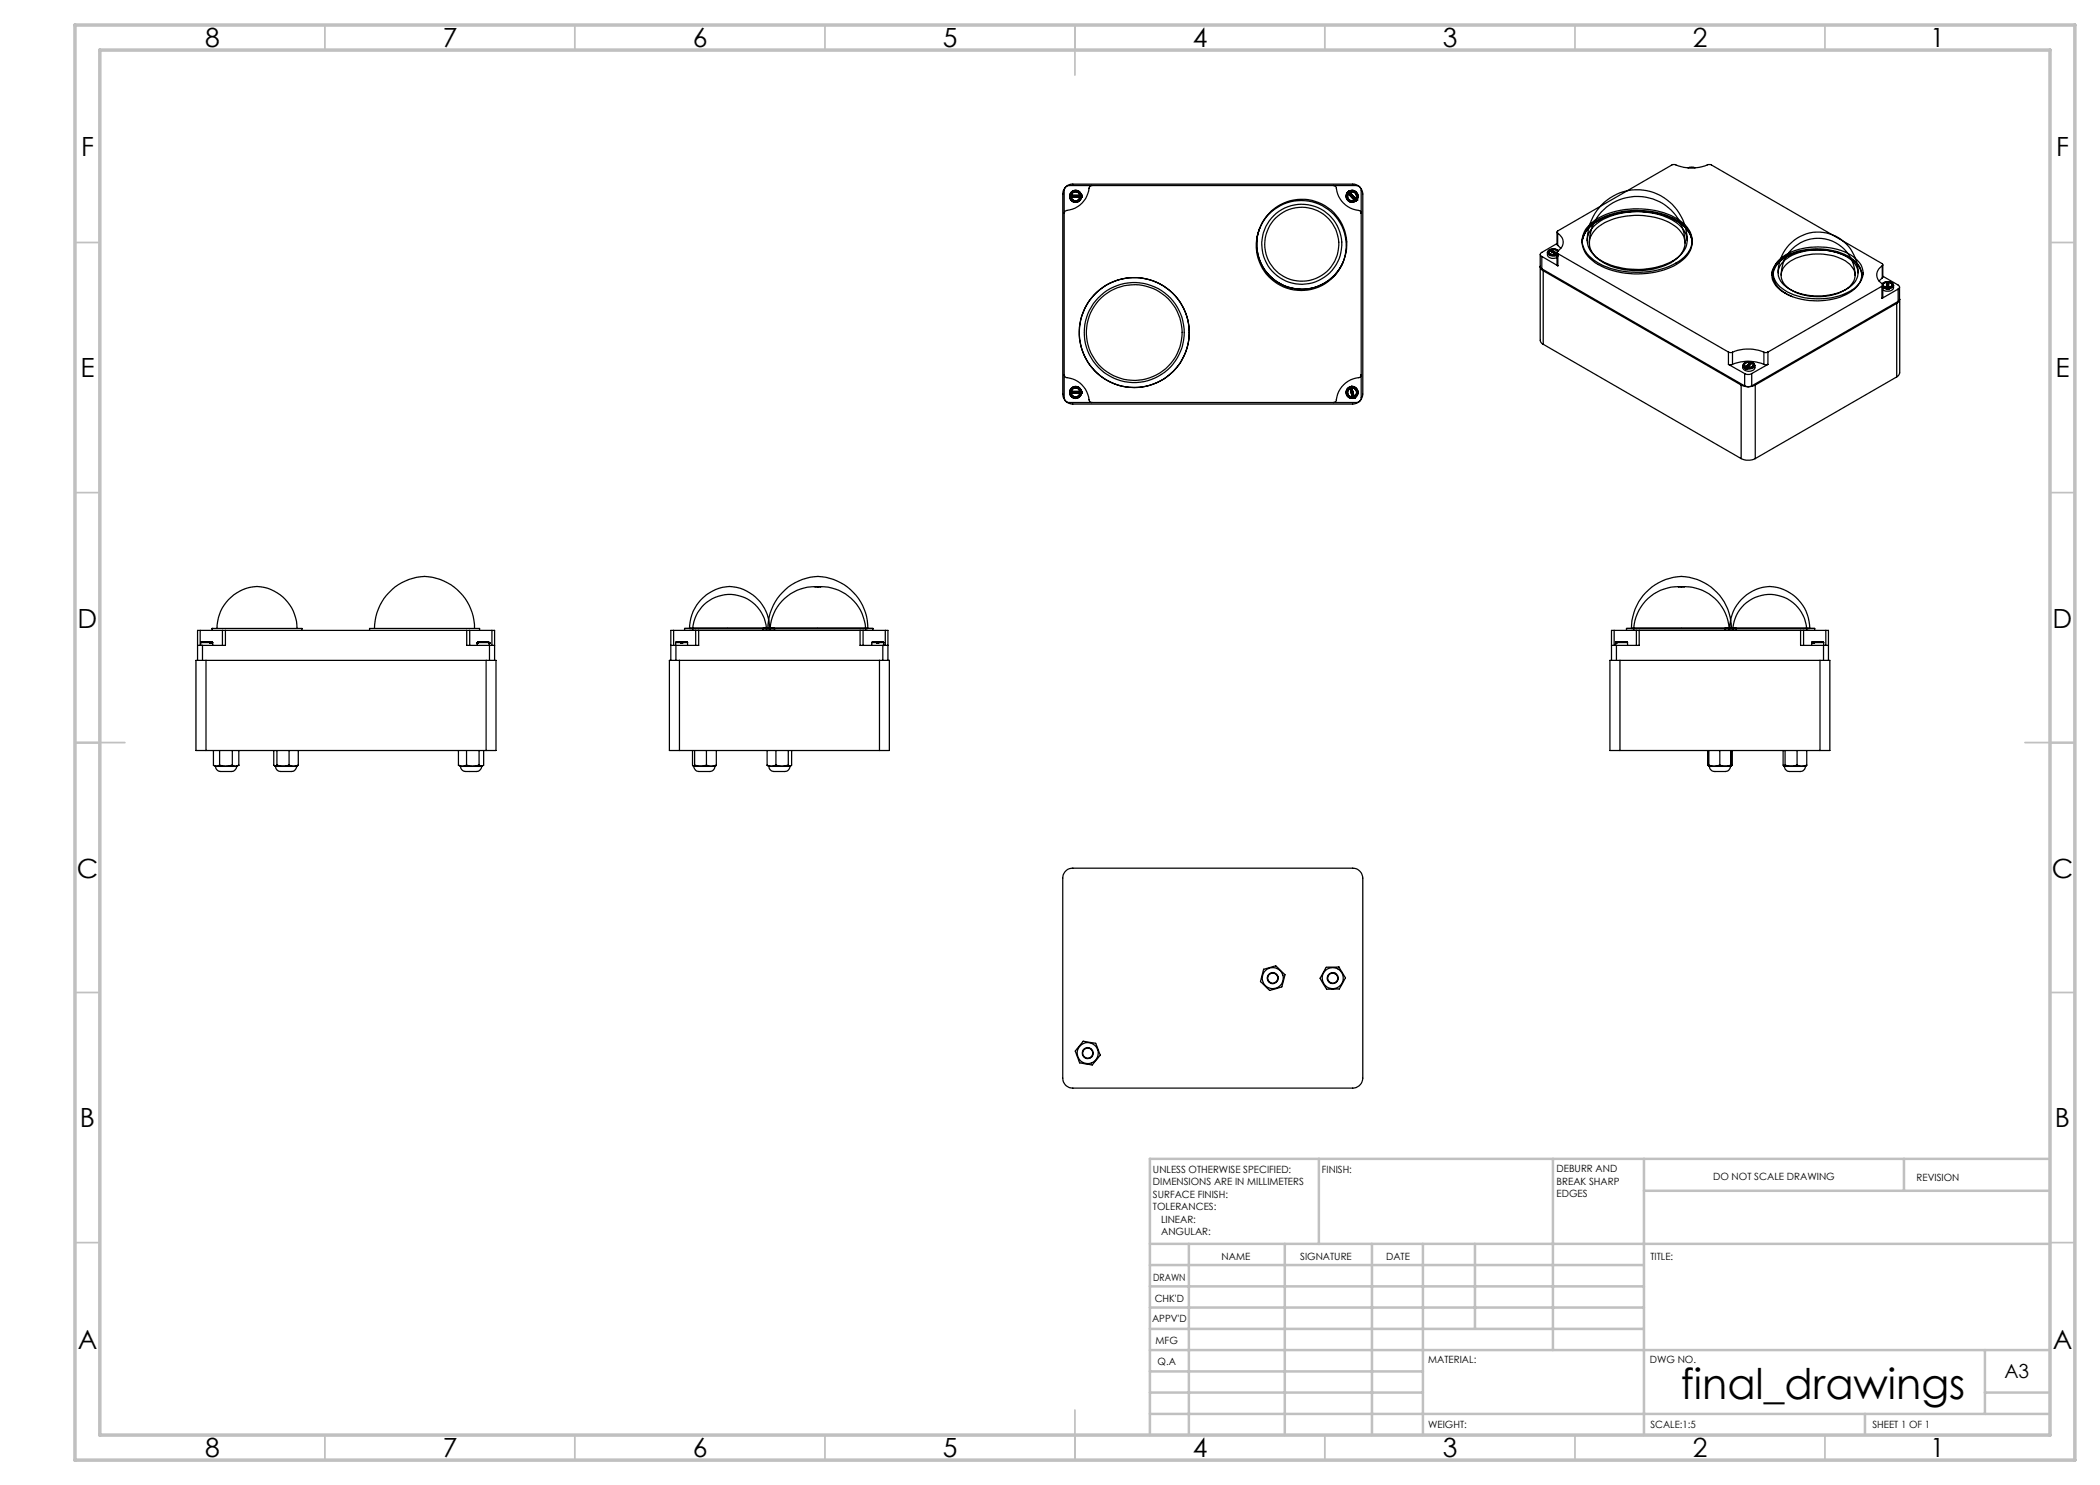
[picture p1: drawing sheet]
<svg xmlns="http://www.w3.org/2000/svg" width="420mm" height="297mm" viewBox="0 0 420 297" stroke-linecap="round" stroke-linejoin="round" font-family="sans-serif">
<g fill="none" stroke="#000" stroke-width=".25">
<path d="M213.1 37.4l.8-.3h57.4a.96 .96 0 0 1 .9 1v41.4a.96 .96 0 0 1-.9 1h-57.4a1.02 1.02 0 0 1-1.1-1v-41.4zM213.3 37.3l.9-.5h56.3a2.02 2.02 0 0 1 2.1 2v40a2.03 2.03 0 0 1-2.1 2h-55.9a1.97 1.97 0 0 1-2.1-2v-40l.2-.7zM213.9 39.1h.1M213.9 39.1a1.19 1.19 0 0 1 1.2-1 1.19 1.19 0 0 1 1.2 1M213.9 39.4a1.19 1.19 0 0 0 1.2 1.1 1.19 1.19 0 0 0 1.2-1.1M213.9 39.4h.1M213.9 39.1v.3M214 39.4h.1M214 39.1h.1M214 39.4h2.3M214 39.1h2.3M214 39.4h.2"/>
<path d="M214 39.1h.2M214 39.4a1.11 1.11 0 0 0 1.1 1 1.11 1.11 0 0 0 1.1-1M214 39.1a1.11 1.11 0 0 1 1.1-.9 1.11 1.11 0 0 1 1.1 .9M214.2 39.4a.9 .9 0 0 0 .9 .7 .9 .9 0 0 0 .9-.7M214.2 39.1h.1M214.2 39.1a.9 .9 0 0 1 .9-.7 .9 .9 0 0 1 .9 .7M214.2 39.1a.9 .9 0 0 1 .9-.8 .9 .9 0 0 1 .9 .8M214.2 39.4a.9 .9 0 0 0 .9 .8 .9 .9 0 0 0 .9-.8M214.2 39.4h.1M216 39.1h.1M216 39.4h.1M216 39.1h.2"/>
<path d="M216 39.4h.2M216.2 39.1h.1M216.2 39.4h.1M216.3 39.4h.1M216.3 39.1h.1M216.3 39.1v.3M218.4 37.1a.6 .6 0 0 0-.6 .5 5.1 5.1 0 0 1-4.7 4.6l-.3 .5M266.7 37.1a.55 .55 0 0 1 .6 .5 5.2 5.2 0 0 0 4.7 4.6l.2 .5M269.5 38.5v.1M269.5 38.5a1.21 1.21 0 0 0 0 1.6 1.21 1.21 0 0 0 1.6 .1M269.5 38.5h.1M269.5 38.5l1.6 1.7"/>
<path d="M269.5 38.6l.2 .2M269.5 38.6h.1M269.5 38.6a1.11 1.11 0 0 0 .1 1.4 1.11 1.11 0 0 0 1.4 .2M269.5 38.6l.2 .1M269.7 38.7v.1M269.7 38.8a.9 .9 0 0 0 .1 1.1 .9 .9 0 0 0 1.1 .1M269.7 38.8h.1M269.7 38.7l1.2 1.3M269.7 38.8l1.2 1.2M269.7 38.3h.1M269.7 38.3a1.2 1.2 0 0 1 1.6 .1 1.2 1.2 0 0 1 .1 1.6M269.7 38.3l-.2 .2"/>
<path d="M269.7 38.3l1.6 1.7M269.8 38.3h.1M269.8 38.3l.1 .2M269.8 38.3a1.1 1.1 0 0 1 1.4 .2 1.1 1.1 0 0 1 .1 1.4M269.9 38.5a.89 .89 0 0 1 1.2 .1 .89 .89 0 0 1 0 1.2M269.9 38.5h.1M269.9 38.5l1.2 1.3M271.1 39.8h.1M271.1 39.8l.2 .1M271.3 39.9h.1M271.3 39.9l.1 .1M337.6 33.6a1.5 1.5 0 0 1 1.4 0"/>
<path d="M252 45.6a9 9 0 0 0 4.9 11.6 9 9 0 0 0 11.7-4.8M270.9 40h.1M270.9 40l.1 .2M271 40.2h.1M271.1 40.2h.1M271.3 40h.1M271.4 40h.1M271.4 40l-.3 .2M308 53.2v.1a.87 .87 0 0 0 .6 .8M308 53.3l.4 .5M308 50.9v17.1l.2 .5 .4 .4M308.4 51.3v2.5"/>
<path d="M308.4 51.3l3.2 1.9M308.4 53.8l40.5 23.4M308.6 54.1l39.6 22.9M308.6 54.1v14.8M309.5 50.5a1.15 1.15 0 0 0 .5 1.1 1.15 1.15 0 0 0 1.3 0l.1-.1M309.7 50.1a.61 .61 0 0 0-.2 .7 .61 .61 0 0 0 .7 .3l.6 .1 .6-.1M309.7 50.1h.1M309.8 50.1a.55 .55 0 0 0-.1 .6 .55 .55 0 0 0 .5 .3h1.1M309.8 50.1h.1M309.9 50.1h.1M309.9 50.1a.47 .47 0 0 0 0 .6 .47 .47 0 0 0 .5 .2l.7-.1M309.9 50.1l1.3 .7"/>
<path d="M309.9 50.1l1.2 .7M310 49.9l1-.1 .7 .3-.6-.3-1 .1M310 50v.1M310 50.1h-.1M310 50h.1M310 50.1l1.4 .8M310 49.9v.1M310 49.9l.2 .1M310.1 49.9l-.1 .1M310.1 49.9h.1M310.1 49.9h-.1M310.2 49.9h.8l.5 .3"/>
<path d="M310.2 49.9v.1M310.2 49.9h.1M310.2 50l1.2 .7M310.2 49.9l1.2 .8M311.1 50.8l.2 .2M311.1 50.8h.1M311.2 50.8h.1M311.2 50.8l.1 .2M311.3 51l.1 .1M311.3 51h.1M311.4 51.1v.1M311.4 51.1h.1"/>
<path d="M311.4 50.5v2.4l.2 .3M311.4 46.4v2.5l.1 .2M311.4 48.7l-3 1.8a.42 .42 0 0 0-.4 .4 .42 .42 0 0 0 .4 .4M311.4 51.2h.1M311.5 46.6a.25 .25 0 0 1-.1-.2 .25 .25 0 0 1 .2-.2l22.8-13.2 .4-.1a9.2 9.2 0 0 0 7.1 0l.4 .1 34.1 19.7 .2 .2-.2 .3M311.5 50.3a.25 .25 0 0 0-.1 .2 .25 .25 0 0 0 .2 .2M311.5 46.6a2.05 2.05 0 0 1 0 3.7M311.5 49.1l.7 .6M311.5 46.6v2.5M311.6 50.7l34.1 19.7M311.6 50.7v2.5M316.4 48.1v.3"/>
<path d="M317.4 48.1a10 10 0 0 1 10-10.2 10 10 0 0 1 10 10.2M317.6 45.8l-.9 1.4-.3 1.3a5.2 5.2 0 0 1 3-4.2 16.9 16.9 0 0 1 16.4 .2 5.4 5.4 0 0 1 2.7 4 5.6 5.6 0 0 0-3.6-4.5 17 17 0 0 0-15.8 .5zM317.8 45.4a14.5 14.5 0 0 1 11.2-3.2 12.4 12.4 0 0 1 8.3 3.4 4.2 4.2 0 0 1-.7 6.3 15.1 15.1 0 0 1-10.7 2.8 12 12 0 0 1-8.7-3.9 4.1 4.1 0 0 1 .6-5.4zM317.9 48.6a9.6 9.6 0 0 1 9.5-9.3 9.6 9.6 0 0 1 9.6 9.3M318 44.8a14.8 14.8 0 0 1 11.4-2.9 11.8 11.8 0 0 1 8.1 3.6 4.2 4.2 0 0 1-1.1 6.3 16.5 16.5 0 0 1-15 1.6 7.3 7.3 0 0 1-4.9-4.6 4.5 4.5 0 0 1 1.5-4zM319.1 45a14.1 14.1 0 0 1 10.9-2.5 9.4 9.4 0 0 1 7 3.9 3.9 3.9 0 0 1-1.4 5.1 15 15 0 0 1-15.9 .2 4.2 4.2 0 0 1-2-5l.6-.9zM319.4 45.6a13.4 13.4 0 0 1 10.8-2.3 8.6 8.6 0 0 1 6.5 3.9 4 4 0 0 1-1.9 5 14.7 14.7 0 0 1-14.5 0 4.1 4.1 0 0 1-2.2-4.8l.5-.9zM338.5 48.1v.3M354.4 55.1a4.9 4.9 0 0 1 3.4-4 13.8 13.8 0 0 1 12.7 .9 4 4 0 0 1 1.9 3.1M354.6 54.6v.5M355.6 54.6a8 8 0 0 1 8-8.2 8 8 0 0 1 8 8.2M355.6 52.3a12.5 12.5 0 0 1 10.4-2.3 8.5 8.5 0 0 1 6 3.4 3.6 3.6 0 0 1-1.6 4.8 13.4 13.4 0 0 1-14.4-.2 3.5 3.5 0 0 1-.4-5.7z"/>
<path d="M355.8 52a12 12 0 0 1 9.4-2.5 9.2 9.2 0 0 1 6.9 3.4 3.4 3.4 0 0 1-.8 4.4 13 13 0 0 1-11.9 1.9 6.3 6.3 0 0 1-4.7-4.1v-1.3l.4-.9zM356.2 55.1a7.4 7.4 0 0 1 7.4-7.4 7.4 7.4 0 0 1 7.4 7.4M356.6 52.4a10.2 10.2 0 0 1 8.2-2.4 8.7 8.7 0 0 1 6.2 2.8 3.1 3.1 0 0 1-.9 4.5 12 12 0 0 1-12.9 0 3.1 3.1 0 0 1-.6-4.9zM357.3 52.9a10.6 10.6 0 0 1 9.4-1.7 5.7 5.7 0 0 1 4.2 3.2 3.5 3.5 0 0 1-2.3 3.8 11.4 11.4 0 0 1-10.9-.6 2.93 2.93 0 0 1-.4-4.7zM360 50.3a7.5 7.5 0 0 0-5.1 3.5 3.5 3.5 0 0 0 1.5 4.4l2.1 1.1M372.6 54.6v.3M376.4 57.3l-22.8 13.1M376.4 57.3v2.4M376.4 53.2a2.05 2.05 0 0 0 0 3.6M376.4 56.8l.2 .3-.2 .2M376.4 55.6l-.6 .6M376.4 53.2v2.4"/>
<path d="M376.6 57v2.5l-.2 .2M376.6 52.9v2.6l-.2 .1M376.6 55.2l3 1.8a.43 .43 0 0 1 .3 .4 .43 .43 0 0 1-.3 .4M376.6 57.3l.7 .3M376.6 57.5l.7 .3M377.3 57.6v.1M377.3 57.7v.1M377.3 57.6v.2M377.3 57.6h.1M377.3 57.8v.1M377.3 57.9h.3M377.3 57.5v.1"/>
<path d="M377.3 57.5h.1M377.3 57.7v.2M377.3 56.4l-.2 .1a.49 .49 0 0 0-.5 .6 .49 .49 0 0 0 .7 .4M377.3 57.9h.1M377.3 56.4h.1M377.3 56.4l.1 .1M377.3 56.4v1.1M377.4 56.4l-.7 .1-.3 .3M377.4 56.4h.1M377.4 56.5h.3M377.4 56.4h-.1M377.4 56.4l-1 .4"/>
<path d="M377.4 56.4v.1M377.4 56.5l-.1 1M377.4 56.5l-.1 1.4M377.6 57.6v.2M377.6 57.6h.1M377.6 57.9h.1M377.6 57.8v.1M377.6 57.8h.1M377.7 56.4l.7 .2 .3 .5M377.7 57.6v.2M377.7 57.8l-.1 .1M377.7 57.5v.1"/>
<path d="M377.7 57.5h.1M377.7 57.5l-.1 .1M377.7 56.4h.1M377.7 56.4h.3a.59 .59 0 0 1 .6 .7 .59 .59 0 0 1-.7 .5h-.2M377.7 56.4a.54 .54 0 0 1 .7 .6 .54 .54 0 0 1-.7 .5M377.7 56.4v.1M377.7 56.5v1M377.7 56.5l-.1 1.4M377.7 56.4v1.1M378.7 57.1a1.04 1.04 0 0 1-1.4 1.1l-.7-.2M378.7 57.1l-.2 .4-.8 .3M379.6 57.8l-3.2 1.9"/>
<path d="M379.6 57.8v2.5M379.9 59.8l-.1 .5-.5 .4M379.9 57.4v2.6l-.3 .3M379.9 59.9v14.7l-.1 .4-.5 .4M212.8 74.9a.6 .6 0 0 0 .6 .6 5.2 5.2 0 0 1 4.5 4.7l.2 .2 .3 .1M213.9 78.3a1.19 1.19 0 0 1 1.2-1 1.19 1.19 0 0 1 1.2 1M213.9 78.3h.1M213.9 78.7a1.19 1.19 0 0 0 1.2 1 1.19 1.19 0 0 0 1.2-1M213.9 78.7h.1M213.9 78.3v.4M214 78.3h.1M214 78.7h.1"/>
<path d="M214 78.7h2.3M214 78.3h2.3M214 78.3h.2M214 78.7h.2M214 78.7a1.11 1.11 0 0 0 1.1 .9 1.11 1.11 0 0 0 1.1-.9M214 78.3a1.11 1.11 0 0 1 1.1-.9 1.11 1.11 0 0 1 1.1 .9M214 78.3h-.1M214.2 78.7a.9 .9 0 0 0 .9 .7 .9 .9 0 0 0 .9-.7M214.2 78.7h.1M214.2 78.3a.9 .9 0 0 1 .9-.7 .9 .9 0 0 1 .9 .7M214.2 78.3h.1M216 78.3h.1"/>
<path d="M216 78.7h.1M216 78.3h.2M216 78.7h.2M216.2 78.3h.1M216.2 78.7h.1M216.3 78.3h.1M216.3 78.7h.1M216.3 78.3v.4M269.9 77.5l.1 .2M269.9 77.5h.1M269.9 77.5a1.11 1.11 0 0 0-.6 1.3 1.11 1.11 0 0 0 1.2 .8M269.9 77.4l.1 .1"/>
<path d="M269.9 77.4h.1M269.9 77.4v.1M269.9 77.4a1.18 1.18 0 0 0-.6 1.4 1.18 1.18 0 0 0 1.2 .9M269.9 77.4l.6 2.3M270 77.5v.2M270 77.7a.9 .9 0 0 0-.4 1 .9 .9 0 0 0 .8 .7M270 77.7h.1M270 77.7l.4 1.7M270.3 77.3l.6 2.3M270.3 77.3h.1M270.3 77.3v.1M270.3 77.3a1.2 1.2 0 0 1 1.3 .9 1.2 1.2 0 0 1-.7 1.4"/>
<path d="M270.3 77.3l-.4 .1M270.3 77.4l.1 .2M270.3 77.4h.1M270.3 77.4a1.09 1.09 0 0 1 1.2 .8 1.09 1.09 0 0 1-.6 1.3M270.4 77.6a.92 .92 0 0 1 .9 .7 .92 .92 0 0 1-.5 1M270.4 77.6h.1M270.4 77.6l.4 1.7M270.4 79.4h.1M270.4 79.4l.1 .2M270.5 79.4v.2M270.5 79.6h.1M270.5 79.6v.1"/>
<path d="M270.5 79.7h.1M270.8 79.3h.1M270.8 79.3l.1 .2M270.9 79.5h.1M270.9 79.5v.1M270.9 79.6h.1M270.9 79.6l-.4 .1M272.2 74.9a.55 .55 0 0 1-.5 .6 5.2 5.2 0 0 0-4.5 4.8l-.5 .2M308.6 68.9l39.6 22.8M345.7 70.4h.8M345.7 72.9h.8M345.7 70.4v2.5"/>
<path d="M345.7 72.9l3.2 1.8M346.5 70.4a8 8 0 0 1 6.3 0M346.5 72.9a8 8 0 0 1 6.3 0M346.5 70.4v2.5M348.2 77a3 3 0 0 0 2.8 0M348.2 77v14.7M348.6 73.1a1.17 1.17 0 0 0 .6 1.1 1.17 1.17 0 0 0 1.2-.1l.5-.4 .1-.6M348.6 73.1l.4 .5M348.9 74.7a1.5 1.5 0 0 0 1.4 0M348.9 77.2a1.5 1.5 0 0 0 1.4 0M348.9 74.7v2.5M349 73.6v.1"/>
<path d="M349 73.7l.3 .1M349 73.7h.1M349 73.6h.1M349.1 73.5l-.1 .1M349.1 73.5h.1M349.2 73.3l-.1 .2M349.2 73.3v.1M349.2 73.3h.1M349.2 73.4l-.1 .1M349.3 73.7v.1M349.3 73.7h.1M349.3 73.8h.1"/>
<path d="M349.4 73.7l-.1 .1M349.4 73.6v.1M349.4 73.6h.1M349.5 73.5h.1M349.5 73.5l-.1 .1M350.1 72.5h-.8a.42 .42 0 0 0-.4 .3 .42 .42 0 0 0 .1 .4l.2 .1M350.1 72.5h.1M350.1 72.5l-.9 .9M350.2 72.4a1.27 1.27 0 0 0-1.6 .7M350.2 72.4v.1M350.2 72.4a1.1 1.1 0 0 0-1.5 .7l.4 .4M350.2 72.4l-.1 .1"/>
<path d="M350.2 72.4h.1M350.2 72.5v.1M350.2 72.6h.1M350.2 72.5h.1M350.2 72.6l-1.2 1.1M350.3 74.7v2.5M350.4 72.6h.1M350.4 72.6a.42 .42 0 0 1 .3 .4 .42 .42 0 0 1-.4 .4l-.8 .1M350.4 72.6l-.9 .9M350.5 72.5l.3 .2 .2 .4M350.5 72.5h.1M350.5 72.5a.55 .55 0 0 1 .4 .7 .55 .55 0 0 1-.7 .4h-.8"/>
<path d="M350.5 72.5l-.1 .1M351 73.1a1.18 1.18 0 0 1-1.6 .6M351 77v14.7M352.8 72.9h.8M352.8 70.4v2.5M353.6 70.4h-.8M353.6 70.4v2.5M353.6 72.9l-3.3 1.8M379.3 60.7l-28.3 16.3M379.3 60.7v14.7M379.3 75.4l-28.3 16.3M379.6 60.3l-29.3 16.9"/>
<path d="M348.2 91.7a3.3 3.3 0 0 0 2.8 0M163 117.3h1.2M163 117.3a9 9 0 0 0-9 8.8M164.2 117.3a9 9 0 0 1 8.9 8.8M335.7 117.3h1.2M335.7 117.3a9 9 0 0 0-9 8.8M336.9 117.3a9 9 0 0 1 9 8.8M39.5 129.1h1M40 126.1h4.5M40 126.1h-.5v6M40 126.1v3M40.1 128.5h1.9"/>
<path d="M40.1 128.5v.6M40.3 128.4l-.2 .1M40.3 128.4h1.6M40.4 128.4h.1M40.4 128.4h-.1M40.5 128.4h1.3M40.5 129.1v3M41.2 132.1h-2v18h2M41.2 132.1h56M41.2 132.1v18M41.8 128.4h.1M41.8 128.4h.3"/>
<path d="M41.9 128.4l.1 .1M42 128.5v.2M42 128.5h.1M42.1 128.4h.1M42.1 128.4h.2M42.2 128.4h.1M42.2 128.4l.1 .1M42.2 128.4h.2M42.3 128.5h.1M42.3 128.4h.1M42.3 128.5v.2M42.3 128.5v.2h-.3"/>
<path d="M42.3 128.5h.2M42.4 125.7h.1M42.4 125.7h18v.4M42.4 125.7v.4M42.4 128.4l.1 .1M42.5 128.5v.6M43.4 125.7a8.3 8.3 0 0 1 8.7-8.3 8.4 8.4 0 0 1 7.3 8.3M44.5 126.1h.6M44.5 126.1v3M45.1 126.1v3h-4.6M45.1 126.1h48.2M73.9 126.1v-.4h22v.4"/>
<path d="M74.9 125.7a10.3 10.3 0 0 1 11.6-10.2 10.4 10.4 0 0 1 8.4 10.2M93.3 126.1h.6M93.3 126.1v3h4.6M93.9 126.1h4.5M93.9 126.1v3M95.5 128.5v.2M95.5 128.7h.1M95.5 128.5h2.3M95.5 128.5h.1M95.5 128.7l-.1 .4M95.6 128.4l-.1 .1M95.6 128.4h2.1"/>
<path d="M95.7 128.4h1.8M95.7 128.4h-.1M95.7 128.4h.1M97.2 132.1h2v18h-2M97.2 132.1v18M97.5 128.4h.1M97.5 128.4h.2M97.7 128.4l.1 .1M97.8 128.5v.2M97.8 128.7h.1M97.8 128.5h.1M97.8 128.7v.4"/>
<path d="M97.9 129.1h1M97.9 129.1v3M98.4 126.1h.5v6M98.4 126.1v3M134.2 129.1h1M134.7 126.1h4.4M134.7 126.1h-.5v6M134.7 126.1v3M135.1 128.5h1M135.1 128.5v.6M135.2 129.1v3M135.2 128.4l-.1 .1"/>
<path d="M135.2 128.4h.9M135.4 128.4h.1M135.4 128.4h.7M135.4 128.4h-.2M135.9 132.1h-2v18h2M135.9 132.1v18M135.9 132.1h40M136.1 128.5v.2M136.1 128.4l.1 .1M136.1 128.5h.1M136.1 128.4v.1M136.1 128.4h.1"/>
<path d="M136.2 128.5v.2M136.5 128.5h.1M136.5 128.4v.1M136.5 128.5v.2M136.5 128.5v.2h-.4M136.5 128.4h.1M136.5 128.4h.7M136.5 128.5h1M136.5 128.4h.9M136.9 125.7h18zM136.9 125.7v.4M137.2 128.4h.1"/>
<path d="M137.2 128.4h.2M137.4 128.4l.1 .1M137.5 128.5v.6M137.9 125.7a8.3 8.3 0 0 1 8.7-8.3 8.4 8.4 0 0 1 7.3 8.3M137.9 125.7h16zM138.5 126.1a7.4 7.4 0 0 1 7.4-7.2 7.4 7.4 0 0 1 7.4 7.2M139.1 126.1h.6M139.1 126.1v3M139.7 126.1v3h-4.5M139.7 126.1h32.3M152.6 125.7h22zM152.6 125.7v.4"/>
<path d="M153.6 125.7a10.3 10.3 0 0 1 11.6-10.2 10.4 10.4 0 0 1 8.4 10.2M153.6 125.7h20zM154.9 125.7v.4M172 126.1h.6M172 126.1v3h4.6M172.6 126.1h4.5M172.6 126.1v3M174.4 128.5h1M174.4 128.5l-.1 .6M174.4 128.4v.1M174.4 128.4h1M174.6 125.7v.4"/>
<path d="M174.7 128.4h.1M174.7 128.4h.7M174.7 128.4h-.3M175.4 128.5v.2h.3M175.4 128.4v.1M175.4 128.5h.1M175.4 128.4h.1M175.4 128.5v.2M175.7 128.4v.1M175.7 128.5h.1M175.7 128.5v.2M175.8 128.5l-.1 .2"/>
<path d="M175.8 128.4v.1M175.8 128.4h-.1M175.8 128.4h.1M175.8 128.4h.7M175.8 128.5h.9M175.8 128.4h.9M175.9 132.1h2v18h-2M175.9 132.1v18M176.5 128.4h.1M176.5 128.4h.2M176.6 129.1h1M176.6 129.1v3"/>
<path d="M176.7 128.4v.1M176.7 128.5v.6M177.1 126.1h.5v6M177.1 126.1v3M322.3 129.1h1M322.8 126.1h4.5M322.8 126.1h-.5v6M322.8 126.1v3M323.1 128.5h.1M323.1 128.5v.6M323.1 128.5l.1 .2M323.1 128.5v.2"/>
<path d="M323.2 128.5v.2M323.2 128.4l-.1 .1M323.2 128.5h.1M323.2 128.7h.1M323.2 128.4h.1M323.2 128.5h2.3M323.3 129.1v3M323.3 128.4l-.1 .1M323.3 128.4h2.1M323.4 128.4h.1M323.4 128.4h-.2M323.5 128.4h.1"/>
<path d="M323.5 128.4h-.2M323.5 128.4h1.7M324 132.1h-2v18h2M324 132.1h40M324 132.1v18M325.2 128.4h.1M325.2 128.4h.2M325.3 125.7h22zM325.3 125.7v.4M325.4 128.4l.1 .1M325.5 128.5v.6M326.3 125.7a10.3 10.3 0 0 1 11.6-10.2 10.4 10.4 0 0 1 8.4 10.2"/>
<path d="M326.3 125.7h20zM327.3 126.1h.5M327.3 126.1v3M327.8 126.1v3h-4.5M327.8 126.1h32.3M344.9 125.7h18zM344.9 125.7v.4M345.9 125.7a8.3 8.3 0 0 1 8.7-8.3 8.4 8.4 0 0 1 7.3 8.3M345.9 125.7h16zM346.5 126.1a7.4 7.4 0 0 1 7.4-7.2 7.4 7.4 0 0 1 7.5 7.2M347.3 125.7v.4M360.1 126.1h.6"/>
<path d="M360.1 126.1v3h4.6M360.7 126.1h4.5M360.7 126.1v3M362.3 128.5h.2M362.3 128.5v.6M362.4 128.4l-.1 .1M362.4 128.4h.2M362.5 128.5v.2h.3M362.5 128.5h.1M362.6 128.5v.2M362.6 128.4h.1M362.6 128.4v.1"/>
<path d="M362.6 128.4l-.1 .1M362.6 128.4h.2M362.6 128.4h-.2M362.8 128.4h-.2M362.8 128.4h.1M362.8 128.4h.2M362.8 128.5v.2M362.8 128.5h.1M362.8 128.5h1.9M362.9 128.4l-.1 .1M362.9 128.4h1.7M362.9 125.7v.4"/>
<path d="M363 128.4h.1M363 128.4h-.1M363 128.4h1.4M364 132.1h2v18h-2M364 132.1v18M364.4 128.4h.1M364.4 128.4h.2M364.6 128.4l.1 .1M364.7 129.1h1M364.7 129.1v3M364.7 128.5v.6M365.2 126.1h.5v6"/>
<path d="M365.2 126.1v3M41.2 150.1h56M42.7 153l.4 .2 .8-.2M42.7 153.1l.4 .2M42.7 150.1v2.9M43.1 153.3a1.36 1.36 0 0 0 1.8 1h1.1a1.04 1.04 0 0 0 1.3-1M43.1 153.3h4.2M43.9 153a3.9 3.9 0 0 0 2.6 0M43.9 150.1v2.9M46.5 153a1.11 1.11 0 0 0 1.3 0M46.5 150.1v2.9M47.7 153.1l-.4 .2"/>
<path d="M47.8 153l-.1 .1M47.8 150.1v2.9M54.8 150.1v2.9l.3 .2 .3-.2M54.9 153.2l.2 .1M55.1 153.3a1.21 1.21 0 0 0 1.6 1h1.5a.99 .99 0 0 0 1.1-1M55.1 153.3h4.2M55.4 153l.9 .2 1.5-.2M55.4 150.1v2.9M57.8 153a2.08 2.08 0 0 0 1.9 0M57.8 150.1v2.9M59.5 153.2l-.2 .1M59.7 153l-.2 .2"/>
<path d="M59.7 150.1v2.9M91.7 153a1.66 1.66 0 0 0 1.6 0M91.7 153l.4 .3M91.7 150.1v2.9M92.1 153.3a1.26 1.26 0 0 0 1.7 1h1.2a1.05 1.05 0 0 0 1.3-1M92.1 153.3h4.2M93.3 153a3.8 3.8 0 0 0 2.5 0M93.3 150.1v2.9M95.8 150.1v2.9M96.6 153.1l-.3 .2M96.7 150.1v2.9l-.3 .2-.6-.2M135.9 150.1h40"/>
<path d="M138.5 150.1v2.9l.2 .2 .2-.2M138.6 153.2l.2 .1M138.8 153.3a1.14 1.14 0 0 0 1.5 1h1.4a1.06 1.06 0 0 0 1.3-1M138.8 153.3h4.2M138.9 153l.9 .2 1.5-.2M138.9 150.1v2.9M141.3 153a2.4 2.4 0 0 0 2 0M141.3 150.1v2.9M143.3 153l-.3 .3M143.3 150.1v2.9M153.4 153l.4 .3M153.4 153a1.93 1.93 0 0 0 1.8 0"/>
<path d="M153.4 150.1v2.9M153.8 153.3a1.46 1.46 0 0 0 1.9 1h.9a1.06 1.06 0 0 0 1.4-1M153.8 153.3h4.2M155.2 153a3.7 3.7 0 0 0 2.5 0M155.2 150.1v2.9M157.7 150.1v2.9M158.2 153.2l-.2 .1M158.3 150.1v2.9l-.2 .2-.4-.2M324 150.1h40M341.5 153l.4 .3M341.5 153l.3 .1M341.5 150.1v2.9"/>
<path d="M341.8 153a2.92 2.92 0 0 0 2.2 0M341.8 153v.2M341.8 150.1v2.9M341.9 153.3a1.26 1.26 0 0 0 1.7 1h1.2a1.05 1.05 0 0 0 1.3-1M341.9 153.3h4.2M344 153a3.3 3.3 0 0 0 2.2 0M344 150.1v2.9M346.2 150.1v2.9M346.2 153v.2M346.3 153.2l-.2 .1M346.5 150.1v2.9l-.3 .2v-.2M356.6 150.1v2.9l.2 .2 .2-.2"/>
<path d="M356.8 153.2l.1 .1M356.9 153.3a1.44 1.44 0 0 0 1.9 1h.9a1.06 1.06 0 0 0 1.4-1M356.9 153.3h4.2M357 153l.3 .1a3.8 3.8 0 0 0 2.1-.1M357 150.1v2.9M359.4 153a2.31 2.31 0 0 0 2 0M359.4 150.1v2.9M361.4 153l-.3 .3M361.4 150.1v2.9M213 174.3l.5-.4 1.1-.3h55.9a2.02 2.02 0 0 1 2.1 2v40a2.03 2.03 0 0 1-2.1 2h-55.9a1.97 1.97 0 0 1-2.1-2v-40l.2-.7zM252.7 193.8l2.5-.6 .4 .4 1.4 1.3-.6 2.5-2.5 .7-.4-.4-1.4-1.4zM265.3 193.5l2.5-.1 1.3 2.2-1.2 2.2h-2.6l-.6-1-.7-1.2z"/>
<path d="M216.6 208.2l2.5 .5 1 2.3-1.7 2-2.5-.4-.1-.4-.7-2z"/>
<circle cx="215.1" cy="39.3" r="1.21"/>
<circle cx="270.4" cy="39.3" r="1.2"/>
<circle cx="260.2" cy="49.1" r="9"/>
<circle cx="260.4" cy="48.9" r="8"/>
<circle cx="260.4" cy="48.8" r="9"/>
<circle cx="260.4" cy="48.9" r="7.4"/>
<circle cx="215.1" cy="78.5" r="1.2"/>
<circle cx="226.8" cy="66.5" r="11"/>
<circle cx="226.9" cy="66.5" r="10"/>
<circle cx="226.9" cy="66.5" r="9.6"/>
<circle cx="270.4" cy="78.5" r="1.2"/>
<circle cx="254.5" cy="195.6" r="1.1"/>
<circle cx="254.6" cy="195.6" r="2.1"/>
<circle cx="254.6" cy="195.6" r=".99"/>
<circle cx="266.5" cy="195.6" r="1.11"/>
<circle cx="266.5" cy="195.6" r=".99"/>
<circle cx="266.6" cy="195.6" r="2.11"/>
<circle cx="217.5" cy="210.6" r="2.1"/>
<circle cx="217.5" cy="210.6" r="1"/>
<circle cx="217.6" cy="210.6" r="1.1"/>
</g>
<g fill="none" stroke="#c0c0c0" stroke-width=".35">
<path d="M65 5v5M115 5v5M165 5v5M215 5v10M265 5v5M315 5v5M365 5v5M15 48.5h5M410 48.5h5M15 98.5h5M410 98.5h5M15 148.5h10"/>
<path d="M405 148.5h10M15 198.5h5M410 198.5h5M15 248.5h5M410 248.5h5M65 287v5M115 287v5M165 287v5M215 282v10M265 287v5M315 287v5M365 287v5"/>
</g>
<g fill="none" stroke="#c0c0c0" stroke-width=".5">
<path d="M263.8 231.8v17M310.6 231.8v38.2M328.8 231.8v55.2M328.8 238.2h81.2M380.8 231.8v6.4M410 231.8h-180v55.2M230 248.8h180M230 257.3h98.8M230 253h98.8M237.8 248.8v38.2M257 248.8v38.2M274.4 248.8v38.2"/>
<path d="M284.6 248.8v38.2M295 248.8v17M230 265.8h98.8M230 261.5h98.8M230 278.5h54.6M230 274.3h54.6M230 270h180M397 278.5h13M397 270v12.8M230 282.8h180M373 282.8v4.2"/>
</g>
<path d="M15 5h400v287h-400zM20 10h390v277h-390z" fill="none" stroke="#c0c0c0" stroke-width=".7"/>
<text font-size="8.5" x="336.2" y="279.7">final_drawings</text>
<g font-size="5.3">
<text x="41" y="9.5">8</text>
<text x="88.5" y="9.5">7</text>
<text x="138.5" y="9.5">6</text>
<text x="188.5" y="9.5">5</text>
<text x="238.5" y="9.5">4</text>
<text x="288.5" y="9.5">3</text>
<text x="338.5" y="9.5">2</text>
<text x="386" y="9.5">1</text>
<text x="16.2" y="31.2">F</text>
<text x="411.2" y="31.2">F</text>
<text x="16.1" y="75.5">E</text>
<text x="411.1" y="75.5">E</text>
<text x="15.5" y="125.5">D</text>
<text x="410.5" y="125.5">D</text>
<text x="15.4" y="175.5">C</text>
<text x="410.4" y="175.5">C</text>
<text x="16" y="225.5">B</text>
<text x="411" y="225.5">B</text>
<text x="15.5" y="269.7">A</text>
<text x="410.5" y="269.7">A</text>
<text x="41" y="291.5">8</text>
<text x="88.5" y="291.5">7</text>
<text x="138.5" y="291.5">6</text>
<text x="188.5" y="291.5">5</text>
<text x="238.5" y="291.5">4</text>
<text x="288.5" y="291.5">3</text>
<text x="338.5" y="291.5">2</text>
<text x="386" y="291.5">1</text>
</g>
<text font-size="3.9" x="400.9" y="275.5">A3</text>
<g font-size="2">
<text x="230.6" y="234.6">UNLESS OTHERWISE SPECIFIED:</text>
<text x="230.6" y="237.1">DIMENSIONS ARE IN MILLIMETERS</text>
<text x="230.6" y="239.6">SURFACE FINISH:</text>
<text x="264.4" y="234.6">FINISH:</text>
<text x="311.3" y="234.5">DEBURR AND</text>
<text x="311.3" y="237">BREAK SHARP</text>
<text x="311.3" y="239.5">EDGES</text>
<text x="342.6" y="236">DO NOT SCALE DRAWING</text>
<text x="383.3" y="236.2">REVISION</text>
<text x="230.6" y="242.1">TOLERANCES:</text>
<text x="232.2" y="244.6">LINEAR:</text>
<text x="232.2" y="247.1">ANGULAR:</text>
<text x="244.3" y="252">NAME</text>
<text x="260" y="251.9">SIGNATURE</text>
<text x="277.2" y="251.9">DATE</text>
<text x="330.1" y="251.9">TITLE:</text>
<text x="230.6" y="256.1">DRAWN</text>
<text x="230.9" y="260.3">CHK'D</text>
<text x="230.4" y="264.4">APPV'D</text>
<text x="231.1" y="268.8">MFG</text>
<text x="231.5" y="273">Q.A</text>
<text x="285.6" y="272.5">MATERIAL:</text>
<text x="330" y="272.5">DWG NO.</text>
<text x="285.6" y="285.5">WEIGHT:</text>
<text x="330.1" y="285.6">SCALE:1:5</text>
<text x="374.5" y="285.6">SHEET 1 OF 1</text>
</g>
</svg>
